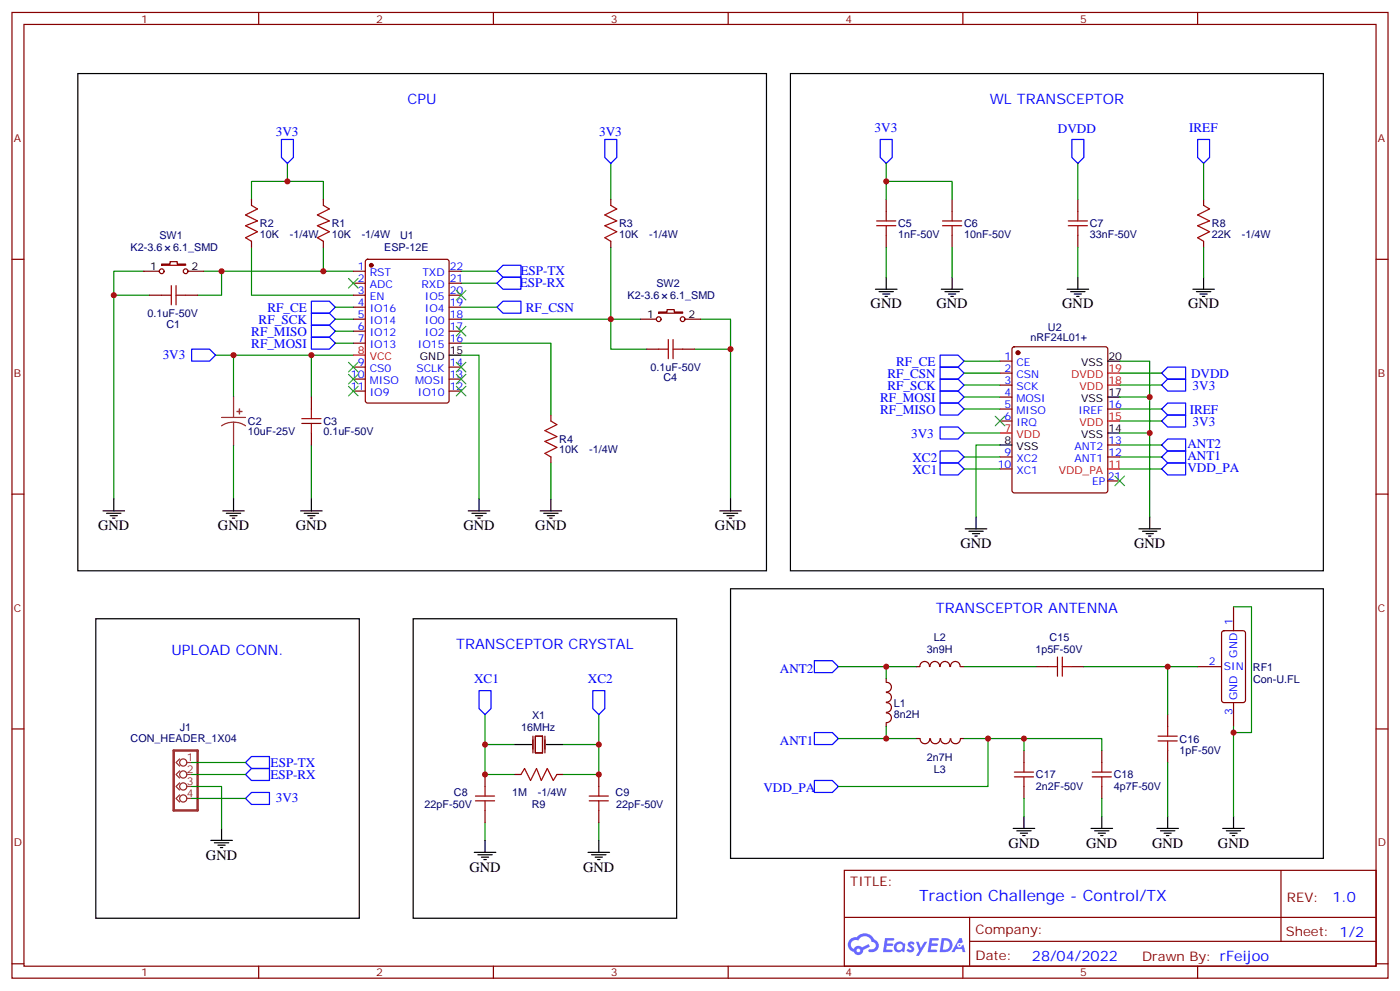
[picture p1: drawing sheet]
<svg xmlns="http://www.w3.org/2000/svg" width="412mm" height="292mm" viewBox="0 0 412 292" stroke-linecap="round" stroke-linejoin="round" font-family="sans-serif">
<g fill="none" stroke="#870000" stroke-width=".35">
<path d="M3.5 3.7h405.4v284.3h-405.4zM7.1 7.2h398.2v277.3h-398.2zM76.2 3.7v3.5M145.3 3.7v3.5M214.5 3.7v3.5M283.6 3.7v3.5M352.8 3.7v3.5M3.5 76.3h3.6M405.3 76.3h3.6M3.5 145.5h3.6M405.3 145.5h3.6M3.5 214.6h3.6"/>
<path d="M405.3 214.6h3.6M248.7 256.3h156.6v28.2h-156.6zM377.3 256.3v20.9M248.7 270.1h156.5M285.6 277.2h119.6M285.6 270.1v14.1M3.5 283.8h3.6M76.2 284.5v3.5M145.3 284.5v3.5M214.5 284.5v3.5M283.6 284.5v3.5M352.8 284.5v3.5"/>
<path d="M405.3 283.8h3.6"/>
</g>
<g fill="#5487ff">
<path d="M267.7 277.4a1.22 1.22 0 0 1 1.7 .3l-.4 .6a.47 .47 0 0 0-.3-.4 .47 .47 0 0 0-.5 .2l.1 .2a1.14 1.14 0 0 1 .8 1.7 1.14 1.14 0 0 1-1.9 0l-.2-.2 .5-.5 .7 .4a.29 .29 0 0 0 .3-.2 .29 .29 0 0 0-.2-.4 1.04 1.04 0 0 1-.6-1.7z"/>
<path d="M260.7 276.2h2.4l.3 .2-.2 .5h-1.8l-.1 .9h1.5l.3 .3-.3 .4h-1.6l-.2 1.1 1.7 .1 .2 .3-.2 .3h-2.6z"/>
<path d="M273.8 276.2h2.4l.3 .2-.1 .5h-1.8l-.2 .9h1.6l.3 .3-.4 .4h-1.6l-.1 1.1 1.7 .1 .2 .3-.2 .3h-2.6z"/>
<path d="M282.6 276.2h.7l.3 1.2-.6 .4a.69 .69 0 0 0-1 .2 .69 .69 0 0 0 .4 1 .69 .69 0 0 0 .9-.6l.5-.3 .6 2.2h-.8l-.2-.9h-1.8l-.5 .9h-.8z"/>
<path d="M269.8 277.3h.8l.6 1.8 1.1-1.8h.9l-2.6 4.2h-.8l.9-1.6z"/>
<path d="M277.4 276.2l-.6 4.1h1.3a2.11 2.11 0 0 0 2.5-2.1 2.11 2.11 0 0 0-2.5-2zM278.1 276.9a1.39 1.39 0 0 1 1.7 1.4 1.39 1.39 0 0 1-1.8 1.3h-.3z"/>
<path d="M263.7 277.8a1.54 1.54 0 0 0-.1 2.2 1.54 1.54 0 0 0 2.2 .1l.6 .2 .3-2.3-.2-.2h-.4a1.49 1.49 0 0 0-2.4 0zM264 278.8a.94 .94 0 0 1 1.8 0 .94 .94 0 0 1-1.8 0z"/>
<path d="M250.4 276.6a2.18 2.18 0 0 0 1.1 3.7 1.44 1.44 0 0 0 1.6 .9 1.44 1.44 0 0 0 1.2-1.5l2-1-.5-.7-1.9 .9a1.47 1.47 0 0 0-2.4 .5 1.39 1.39 0 0 1-.7-2 1.39 1.39 0 0 1 2-.4 2.12 2.12 0 0 1 2.2-1.3 2.12 2.12 0 0 1 1.9 1.6 1.14 1.14 0 0 1 1.1 1.5 1.14 1.14 0 0 1-1.7 .7 .43 .43 0 0 0-.5 .4 .43 .43 0 0 0 .4 .4 1.98 1.98 0 0 0 2.5-1.2 1.98 1.98 0 0 0-1.2-2.5 3.1 3.1 0 0 0-5.3-.7l-.9 .1zM252.3 279.9a.55 .55 0 0 1 1.1 0 .55 .55 0 0 1-1.1 0z"/>
<circle cx="282.6" cy="278.3" r=".26"/>
</g>
<g fill="none" stroke="#008700" stroke-width=".35">
<path d="M84.7 53.4h10.5v5.3M84.7 48.1v5.3h-10.6v5.3M179.9 48.1v10.6M261.1 53.4h19.4v5.3M261.1 48.1v10.6M317.5 48.1v10.6M354.5 48.1v10.6M42.3 79.9h-8.8v67M60 79.9h35.2M65.3 79.9v7h-7.1M74.1 72.8v14.1h30M95.2 72.8v7.1h8.9"/>
<path d="M135.8 79.9h10.6M179.9 72.8v30h10.6M261.1 72.8v8.8M280.5 72.8v8.8M317.5 72.8v8.8M354.5 72.8v8.8M33.5 86.9h10.6M98.8 94h5.3M98.8 97.5h5.3M98.8 90.5h5.3M135.8 83.4h10.6M135.8 94h52.9"/>
<path d="M135.8 90.5h10.6M206.4 94h8.8v52.9M63.5 104.6h40.6M68.8 104.6v12.3M91.7 104.6v12.3M98.8 101h5.3M135.8 104.6h5.3v42.3M135.8 101h26.5v21.2M204.6 102.8h10.6M284 113.4h10.6M284 106.3h10.6M284 109.9h10.6"/>
<path d="M284 116.9h10.6M329.8 106.3h8.9v45.9M329.8 113.4h12.4M329.8 109.9h12.4M329.8 116.9h8.9M68.8 131v15.9M91.7 131v15.9M162.3 136.3v10.6M284 127.5h10.6M284 120.4h10.6M284 134.5h10.6M284 138.1h10.6"/>
<path d="M294.6 131h-7.1v21.2M329.8 127.5h8.9M329.8 124h12.4M329.8 120.4h12.4M329.8 131h12.4M329.8 134.5h12.4M329.8 138.1h12.4M363.4 178.6h5.3v37.1h-5.3v-1.8M246.9 196.3h23M261.1 196.3v3.5M284 196.3h21.2M319.3 196.3h24.7v14.1"/>
<path d="M344 196.3h8.8M142.9 219.2v8.8h8.8M142.9 210.4v8.8h8.8M176.4 219.2v8.8h-10.6M176.4 210.4v8.8h-10.6M246.9 217.5h23M261.1 213.9v3.6M284 217.5h7v14.1h-44.1M291 217.5h10.6v3.5M301.6 217.5h23v3.5M363.4 215.7v24.7M56.4 231.6h8.9v12.3"/>
<path d="M56.4 224.5h15.9M56.4 228h15.9M56.4 235.1h15.9M301.6 235.1v5.3M324.6 235.1v5.3M344 224.5v15.9M142.9 242.1v5.3M176.4 242.1v5.3"/>
</g>
<g fill="none" stroke="#a10000" stroke-width=".35">
<path d="M74.1 60.5l1.7 1-3.5 1.8 3.5 1.8-3.5 1.4 3.5 1.7-3.5 1.8 1.8 1M95.2 60.5l1.8 1-3.5 1.8 3.5 1.8-3.5 1.4 3.5 1.7-3.5 1.8 1.7 1M179.9 60.5l1.8 1-3.5 1.8 3.5 1.8-3.5 1.4 3.5 1.7-3.5 1.8 1.7 1M258.2 66.5h5.7M258.2 65.1h5.7M261.1 62.2v2.9M261.1 66.5v2.8M277.6 66.5h5.7M277.6 65.1h5.7M280.5 62.2v2.9M280.5 66.5v2.8M314.7 66.5h5.6"/>
<path d="M314.7 65.1h5.6M317.5 62.2v2.9M317.5 66.5v2.8M354.5 60.5l1.8 1-3.5 1.8 3.5 1.8-3.5 1.4 3.5 1.7-3.5 1.8 1.7 1M47.6 86.9h2.8M50.4 84.1v5.6M51.9 84.1v5.6M51.9 86.9h2.8M196.8 100v5.6M198.3 100v5.6M194 102.8h2.8M198.3 102.8h2.8"/>
<path d="M88.9 124.7h5.6M88.9 123.3h5.6M91.7 120.4v2.9M91.7 124.7v2.8M162.3 124l1.7 1-3.5 1.8 3.5 1.8-3.5 1.4 3.5 1.7-3.5 1.8 1.8 1M308.7 196.3h2.8M311.5 193.5v5.6M312.9 193.5v5.6M312.9 196.3h2.8M341.1 218.2h5.7M341.1 216.7h5.7M344 213.9v2.8"/>
<path d="M344 218.2v2.8M140.1 235.8h5.6M140.1 234.4h5.6M142.9 231.6v2.8M142.9 235.8v2.8M153.5 228l1-1.7 1.8 3.5 1.7-3.5 1.5 3.5 1.7-3.5 1.8 3.5 1-1.8M173.6 235.8h5.6M173.6 234.4h5.6M176.4 231.6v2.8M176.4 235.8v2.8M298.8 228.7h5.6M298.8 227.3h5.6"/>
<path d="M301.6 224.5v2.8M301.6 228.7v2.9M321.7 228.7h5.7M321.7 227.3h5.7M324.6 224.5v2.8M324.6 228.7v2.9"/>
</g>
<g fill="none" stroke="#870000" stroke-width=".35">
<path d="M74.1 58.7v1.8M95.2 58.7v1.8M179.9 58.7v1.8M261.1 58.7v3.5M280.5 58.7v3.5M317.5 58.7v3.5M354.5 58.7v1.8M42.3 79.9h4.6M47.6 77.8h2.5v-.8h2.1v.8h2.5v.3h-7.1zM55.4 79.9h4.6M74.1 71v1.8M95.2 71v1.8"/>
<path d="M104.1 79.9h3.5M107.8 76.5l.5-.2h23.3l.6 .5 .1 41.2-.5 .6-23.5 .1-.6-.5-.1-41.2zM132.3 79.9h3.5M179.9 71v1.8M261.1 69.3v3.5M280.5 69.3v3.5M317.5 69.3v3.5M354.5 71v1.8M44.1 86.9h3.5M54.7 86.9h3.5M104.1 86.9h3.5M104.1 94h3.5"/>
<path d="M104.1 83.4h3.5M104.1 90.5h3.5M104.1 97.5h3.5M132.3 86.9h3.5M132.3 94h3.5M132.3 83.4h3.5M132.3 90.5h3.5M132.3 97.5h3.5M188.7 94h4.6M194 91.9h2.5v-.7h2.1v.7h2.5v.3h-7.1zM201.8 94h4.6M91.7 116.9v3.5"/>
<path d="M104.1 101h3.5M104.1 108.1h3.5M104.1 111.6h3.5M104.1 115.1h3.5M132.3 101h3.5M132.3 108.1h3.5M132.3 111.6h3.5M132.3 115.1h3.5M190.5 102.8h3.5M201.1 102.8h3.5M294.6 106.3h3.5M294.6 109.9h3.5"/>
<path d="M294.6 113.4h3.5M294.6 116.9h3.5M298.3 102.3l.5-.2h26.8l.7 .4v41.9l-.4 .7h-27.1l-.6-.4-.1-41.9zM91.7 127.5v3.5M162.3 122.2v1.8M162.3 134.5v1.8M294.6 120.4h3.5M294.6 124h3.5M294.6 134.5h3.5M294.6 138.1h3.5M326.3 120.4h3.5M326.3 134.5h3.5"/>
<path d="M326.3 131h3.5M326.3 141.6h3.5M363.4 178.6v7.1M261.1 199.8v1.1a1.41 1.41 0 0 1 1.5 1.4 1.41 1.41 0 0 1-1.5 1.4M269.9 196.3h1M271 196.3a1.41 1.41 0 0 1 1.4-1.5 1.41 1.41 0 0 1 1.4 1.5M274 196.3a1.41 1.41 0 0 1 1.4-1.5 1.41 1.41 0 0 1 1.4 1.5M277 196.3a1.41 1.41 0 0 1 1.4-1.5 1.41 1.41 0 0 1 1.4 1.5M280 196.3a1.41 1.41 0 0 1 1.4-1.5 1.41 1.41 0 0 1 1.4 1.5M282.9 196.3h1.1M305.2 196.3h3.5M315.7 196.3h3.6"/>
<path d="M352.8 196.3h7M360.1 185.9l.4-.2h5.7l.6 .4 .1 20.1-.5 .6-5.9 .1-.6-.5-.1-20zM157 216.7v5M157.7 216.7h2.1v5h-2.1zM160.5 216.7v5M261.1 212.9v1M261.1 209.9a1.41 1.41 0 0 1 1.5 1.4 1.41 1.41 0 0 1-1.5 1.4M261.1 203.9a1.41 1.41 0 0 1 1.5 1.4 1.41 1.41 0 0 1-1.5 1.4M261.1 206.9a1.41 1.41 0 0 1 1.5 1.4 1.41 1.41 0 0 1-1.5 1.4M269.9 217.5h1M271.1 217.5a1.41 1.41 0 0 0 1.4 1.5 1.41 1.41 0 0 0 1.4-1.5M274.1 217.5a1.41 1.41 0 0 0 1.4 1.5 1.41 1.41 0 0 0 1.4-1.5"/>
<path d="M277.1 217.5a1.41 1.41 0 0 0 1.4 1.5 1.41 1.41 0 0 0 1.4-1.5M280.1 217.5a1.41 1.41 0 0 0 1.4 1.5 1.41 1.41 0 0 0 1.4-1.5M282.9 217.5h1.1M344 210.4v3.5M363.4 206.9v7M142.9 228v3.6M142.9 238.6v3.5M151.7 228h1.8M164 228h1.8M176.4 228v3.6M176.4 238.6v3.5M301.6 221v3.5"/>
<path d="M301.6 231.6v3.5M324.6 221v3.5M324.6 231.6v3.5M344 221v3.5"/>
<circle cx="47.6" cy="79.9" r=".71"/>
<circle cx="54.7" cy="79.9" r=".71"/>
<circle cx="194" cy="94" r=".71"/>
<circle cx="201.1" cy="94" r=".71"/>
</g>
<g fill="none" stroke="#000" stroke-width=".35">
<path d="M22.9 21.7h202.9v146.4h-202.9zM232.8 21.7h157v146.4h-157zM257.9 85.2h6.3M258.9 85.9h4.3M260 86.6h2.1M260.7 87.3h.7M261.1 81.6v3.6M277.3 85.2h6.3M278.3 85.9h4.3M279.4 86.6h2.1M280.1 87.3h.7M280.5 81.6v3.6"/>
<path d="M314.3 85.2h6.4M315.4 85.9h4.2M316.4 86.6h2.2M317.1 87.3h.8M317.5 81.6v3.6M351.4 85.2h6.3M352.4 85.9h4.3M353.5 86.6h2.1M354.2 87.3h.7M354.5 81.6v3.6M132.3 104.6h3.5M326.3 116.9h3.5"/>
<path d="M326.3 106.3h3.5M294.6 131h3.5M326.3 127.5h3.5M30.3 150.4h6.4M31.4 151.1h4.2M32.5 151.8h2.1M33.2 152.5h.7M33.5 146.9v3.5M65.6 150.4h6.4M66.7 151.1h4.2M67.7 151.8h2.1M68.4 152.5h.7"/>
<path d="M68.8 146.9v3.5M88.5 150.4h6.4M89.6 151.1h4.2M90.7 151.8h2.1M91.4 152.5h.7M91.7 146.9v3.5M137.9 150.4h6.4M139 151.1h4.2M140.1 151.8h2.1M140.8 152.5h.7M141.1 146.9v3.5M159.1 150.4h6.4"/>
<path d="M160.2 151.1h4.2M161.2 151.8h2.1M161.9 152.5h.7M162.3 146.9v3.5M212 150.4h6.4M213.1 151.1h4.2M214.1 151.8h2.2M214.8 152.5h.7M215.2 146.9v3.5M284.3 155.7h6.4M285.4 156.4h4.2M286.5 157.1h2.1"/>
<path d="M287.2 157.8h.7M287.5 152.2v3.5M335.5 155.7h6.3M336.5 156.4h4.3M337.6 157.1h2.1M338.3 157.8h.7M338.7 152.2v3.5M215.2 173.4h174.6v79.3h-174.6zM28.2 182.2h77.6v88.2h-77.6zM121.7 182.2h77.6v88.2h-77.6zM151.7 219.2h4.9M160.9 219.2h4.9"/>
<path d="M62.1 247.4h6.3M63.1 248.1h4.3M64.2 248.8h2.1M64.9 249.6h.7M65.3 243.9v3.5M139.7 251h6.3M140.8 251.7h4.2M141.8 252.4h2.1M142.5 253.1h.7M142.9 247.4v3.6M173.2 251h6.4M174.3 251.7h4.2"/>
<path d="M175.3 252.4h2.1M176 253.1h.7M176.4 247.4v3.6M298.4 243.9h6.4M299.5 244.6h4.2M300.6 245.3h2.1M301.3 246h.7M301.6 240.4v3.5M321.4 243.9h6.3M322.4 244.6h4.3M323.5 245.3h2.1M324.2 246h.7"/>
<path d="M324.6 240.4v3.5M340.8 243.9h6.3M341.8 244.6h4.3M342.9 245.3h2.1M343.6 246h.7M344 240.4v3.5M360.2 243.9h6.3M361.2 244.6h4.3M362.3 245.3h2.1M363 246h.7M363.4 240.4v3.5"/>
</g>
<g fill="none" stroke="#8c2424" stroke-width=".35">
<path d="M68.8 116.9v6M65.3 122.9h7M68.8 124.3l-1.9 .3-1.6 .8M68.8 124.3l1.8 .3 1.7 .8M68.8 124.3v6.7M52.9 223.4l-1 1.1 1 1.1M52.9 227l-1 1 1 1.1M52.9 230.5l-1 1.1 1 1M52.9 234l-1 1.1 1 1M55 224.5h1.4M55 228h1.4M55 231.6h1.4"/>
<path d="M55 235.1h1.4"/>
<circle cx="54" cy="235.1" r="1.06"/>
<circle cx="54" cy="228" r="1.06"/>
<circle cx="54" cy="231.6" r="1.06"/>
<circle cx="54" cy="224.5" r="1.06"/>
</g>
<g fill="#8c2424" stroke="#8c2424" stroke-width=".35">
<path d="M69.8 121.1l1.5 .1z"/>
<path d="M70.5 120.4l.1 1.4z"/>
</g>
<g fill="none" stroke="#00f" stroke-width=".35">
<path d="M82.9 41.1h3.5v5.3l-1.7 1.7-1.8-1.7zM178.2 41.1h3.5v5.3l-1.8 1.7-1.7-1.7zM259.3 41.1h3.5v5.3l-1.7 1.7-1.8-1.7zM315.7 41.1h3.6v5.3l-1.8 1.7-1.8-1.7zM352.8 41.1h3.5v5.3l-1.8 1.7-1.7-1.7zM146.4 79.9l1.8-1.8h5.3v3.5h-5.3zM91.7 95.7h5.3l1.8 1.8-1.8 1.8h-5.3zM91.7 99.3h5.3l1.8 1.7-1.8 1.8h-5.3zM91.7 92.2h5.3l1.8 1.8-1.8 1.7h-5.3zM91.7 88.7h5.3l1.8 1.8-1.8 1.7h-5.3zM146.4 83.4l1.8-1.8h5.3v3.6h-5.3zM146.4 90.5l1.8-1.8h5.3v3.5h-5.3z"/>
<path d="M56.4 102.8h5.3l1.8 1.8-1.8 1.7h-5.3zM276.9 104.6h5.3l1.8 1.7-1.8 1.8h-5.3zM276.9 108.1h5.3l1.8 1.8-1.8 1.7h-5.3zM276.9 111.6h5.3l1.8 1.8-1.8 1.7h-5.3zM276.9 115.1h5.3l1.8 1.8-1.8 1.8h-5.3zM276.9 118.7h5.3l1.8 1.7-1.8 1.8h-5.3zM342.2 113.4l1.8-1.8h5.2v3.5h-5.2zM342.2 109.9l1.8-1.8h5.2v3.5h-5.2zM276.9 125.7h5.3l1.8 1.8-1.8 1.8h-5.3zM276.9 132.8h5.3l1.8 1.7-1.8 1.8h-5.3zM276.9 136.3h5.3l1.8 1.8-1.8 1.7h-5.3zM342.2 124l1.8-1.8h5.2v3.5h-5.2z"/>
<path d="M342.2 120.4l1.8-1.7h5.2v3.5h-5.2zM342.2 131l1.8-1.7h5.2v3.5h-5.2zM342.2 134.5l1.8-1.7h5.2v3.5h-5.2zM342.2 138.1l1.8-1.8h5.2v3.5h-5.2zM239.9 194.5h5.3l1.7 1.8-1.7 1.7h-5.3zM141.1 203.3h3.5v5.3l-1.7 1.8-1.8-1.8zM174.6 203.3h3.6v5.3l-1.8 1.8-1.8-1.8zM239.9 215.7h5.3l1.7 1.8-1.7 1.7h-5.3zM72.3 224.5l1.8-1.8h5.3v3.6h-5.3zM72.3 228l1.8-1.7h5.3v3.5h-5.3zM72.3 235.1l1.8-1.8h5.3v3.6h-5.3zM239.9 229.8h5.3l1.7 1.8-1.7 1.7h-5.3z"/>
</g>
<g fill="#870000" stroke="#870000" stroke-width=".35">
<circle cx="109.4" cy="78.1" r=".53"/>
<circle cx="299.9" cy="103.9" r=".53"/>
</g>
<path d="M104.1 104.6h3.5M326.3 113.4h3.5M326.3 109.9h3.5M294.6 127.5h3.5M326.3 138.1h3.5M326.3 124h3.5" fill="none" stroke="#f00" stroke-width=".35"/>
<g fill="none" stroke="#3c3" stroke-width=".35">
<path d="M102.7 82l2.8 2.8M105.5 82l-2.8 2.8M134.4 96.1l2.8 2.8M134.4 85.5l2.8 2.8M137.2 96.1l-2.8 2.8M137.2 85.5l-2.8 2.8M102.7 106.7l2.8 2.8M102.7 110.2l2.8 2.8M102.7 113.7l2.8 2.9M105.5 106.7l-2.8 2.8M105.5 110.2l-2.8 2.8M105.5 113.7l-2.8 2.9"/>
<path d="M134.4 113.7l2.8 2.9M134.4 110.2l2.8 2.8M134.4 106.7l2.8 2.8M137.2 113.7l-2.8 2.9M137.2 110.2l-2.8 2.8M137.2 106.7l-2.8 2.8M293.2 122.6l2.8 2.8M296 122.6l-2.8 2.8M328.4 140.2l2.9 2.8M331.3 140.2l-2.9 2.8"/>
</g>
<path d="M51.2 221h7v17.6h-7z" fill="none" stroke="#8c2424" stroke-width=".71"/>
<g fill="#c00">
<circle cx="215.2" cy="102.8" r=".88"/>
<circle cx="65.3" cy="79.9" r=".88"/>
<circle cx="33.5" cy="86.9" r=".88"/>
<circle cx="68.8" cy="104.6" r=".88"/>
<circle cx="91.7" cy="104.6" r=".88"/>
<circle cx="179.9" cy="94" r=".88"/>
<circle cx="95.3" cy="79.9" r=".88"/>
<circle cx="84.7" cy="53.4" r=".88"/>
<circle cx="261.1" cy="53.4" r=".88"/>
<circle cx="338.7" cy="116.9" r=".88"/>
<circle cx="176.4" cy="228" r=".88"/>
<circle cx="142.9" cy="228" r=".88"/>
<circle cx="176.4" cy="219.2" r=".88"/>
<circle cx="142.9" cy="219.2" r=".88"/>
<circle cx="338.7" cy="127.5" r=".88"/>
<circle cx="261.1" cy="196.3" r=".88"/>
<circle cx="261.1" cy="217.5" r=".88"/>
<circle cx="291" cy="217.5" r=".88"/>
<circle cx="301.6" cy="217.5" r=".88"/>
<circle cx="344" cy="196.3" r=".88"/>
<circle cx="363.4" cy="215.7" r=".88"/>
</g>
<text font-size="4.6" fill="#00f" x="270.8" y="265.3">Traction Challenge - Control/TX</text>
<g font-size="4.2" fill="#00f">
<text x="120.1" y="30.5">CPU</text>
<text x="291.5" y="30.5">WL TRANSCEPTOR</text>
<text x="275.7" y="180.4">TRANSCEPTOR ANTENNA</text>
<text x="134.4" y="191">TRANSCEPTOR CRYSTAL</text>
<text x="50.5" y="192.8">UPLOAD CONN.</text>
<text x="392.5" y="265.5">1.0</text>
<text x="304" y="282.9">28/04/2022</text>
</g>
<g font-size="4.2">
<text x="256.5" y="90.8">GND</text>
<text x="275.9" y="90.8">GND</text>
<text x="312.9" y="90.8">GND</text>
<text x="350" y="90.8">GND</text>
<text x="28.9" y="156.1">GND</text>
<text x="64.2" y="156.1">GND</text>
<text x="87.1" y="156.1">GND</text>
<text x="136.5" y="156.1">GND</text>
<text x="157.7" y="156.1">GND</text>
<text x="210.6" y="156.1">GND</text>
<text x="282.9" y="161.4">GND</text>
<text x="334.1" y="161.4">GND</text>
<text x="297" y="249.6">GND</text>
<text x="320" y="249.6">GND</text>
<text x="339.4" y="249.6">GND</text>
<text x="358.8" y="249.6">GND</text>
<text x="60.7" y="253.1">GND</text>
<text x="138.3" y="256.6">GND</text>
<text x="171.8" y="256.6">GND</text>
</g>
<g font-size="3.9" fill="#00f">
<text x="81.2" y="40.2">3V3</text>
<text x="176.5" y="40.2">3V3</text>
<text x="257.6" y="38.9">3V3</text>
<text x="311.6" y="39.3">DVDD</text>
<text x="350.3" y="38.9">IREF</text>
<text x="153.3" y="81.1">ESP-TX</text>
<text x="153.1" y="84.6">ESP-RX</text>
<text x="76.2" y="95.3">RF_SCK</text>
<text x="78.8" y="91.8">RF_CE</text>
<text x="154.9" y="91.8">RF_CSN</text>
<text x="74" y="98.9">RF_MISO</text>
<text x="47.9" y="105.8">3V3</text>
<text x="74" y="102.4">RF_MOSI</text>
<text x="264" y="107.7">RF_CE</text>
<text x="261.4" y="111.2">RF_CSN</text>
<text x="350.9" y="111.2">DVDD</text>
<text x="259.2" y="118.3">RF_MOSI</text>
<text x="261.4" y="114.7">RF_SCK</text>
<text x="351.3" y="114.7">3V3</text>
<text x="259.2" y="121.8">RF_MISO</text>
<text x="350.5" y="121.8">IREF</text>
<text x="351.3" y="125.3">3V3</text>
<text x="268.4" y="128.9">3V3</text>
<text x="349.8" y="132">ANT2</text>
<text x="268.8" y="135.9">XC2</text>
<text x="349.8" y="135.5">ANT1</text>
<text x="268.8" y="139.4">XC1</text>
<text x="349.8" y="139.1">VDD_PA</text>
<text x="139.7" y="201.2">XC1</text>
<text x="173.2" y="201.2">XC2</text>
<text x="229.7" y="198">ANT2</text>
<text x="229.7" y="219.2">ANT1</text>
<text x="79.7" y="225.7">ESP-TX</text>
<text x="79.6" y="229.3">ESP-RX</text>
<text x="224.9" y="233.3">VDD_PA</text>
<text x="81.2" y="236.3">3V3</text>
</g>
<g font-size="3.9" fill="#800">
<text x="250.5" y="260.8">TITLE:</text>
<text x="379.1" y="265.5">REV:</text>
<text x="287.4" y="275">Company:</text>
<text x="378.7" y="275.7">Sheet: 1/2</text>
<text x="287.4" y="282.7">Date:</text>
<text x="336.4" y="282.8">Draw</text>
<text x="346.6" y="282.8">n By: rFeijoo</text>
</g>
<g font-size="3.2" fill="#800">
<text x="41.6" y="6.7">1</text>
<text x="110.8" y="6.7">2</text>
<text x="179.9" y="6.7">3</text>
<text x="249.1" y="6.7">4</text>
<text x="318.2" y="6.7">5</text>
<text x="4.1" y="41.8">A</text>
<text x="405.9" y="41.8">A</text>
<text x="4.1" y="110.9">B</text>
<text x="405.9" y="110.9">B</text>
<text x="4.1" y="180.1">C</text>
<text x="405.9" y="180.1">C</text>
<text x="4.1" y="249.2">D</text>
<text x="405.9" y="249.2">D</text>
<text x="41.6" y="287.5">1</text>
<text x="110.8" y="287.5">2</text>
<text x="179.9" y="287.5">3</text>
<text x="249.1" y="287.5">4</text>
<text x="318.2" y="287.5">5</text>
</g>
<g font-size="3.2" fill="#000080">
<text x="46.9" y="70.3">SW1</text>
<text x="76.6" y="70">10K</text>
<text x="76.6" y="66.8">R2</text>
<text x="85.4" y="70">-1/4W</text>
<text x="97.7" y="70">10K</text>
<text x="97.7" y="66.8">R1</text>
<text x="106.5" y="70">-1/4W</text>
<text x="117.8" y="70.3">U1</text>
<text x="182.4" y="70">10K</text>
<text x="182.4" y="66.8">R3</text>
<text x="191.2" y="70">-1/4W</text>
<text x="264.6" y="70">1nF-50V</text>
<text x="264.6" y="66.8">C5</text>
<text x="284" y="70">10nF-50V</text>
<text x="284" y="66.8">C6</text>
<text x="321" y="70">33nF-50V</text>
<text x="321" y="66.8">C7</text>
<text x="357" y="70">22K</text>
<text x="357" y="66.8">R8</text>
<text x="365.8" y="70">-1/4W</text>
<text x="38.5" y="73.9">K2-3.6</text>
<text x="51" y="73.9">6.1_SMD</text>
<text x="113.2" y="73.9">ESP-12E</text>
<text x="184.9" y="88">K2-3.6</text>
<text x="193.4" y="84.5">SW2</text>
<text x="197.4" y="88">6.1_SMD</text>
<text x="43.5" y="93.4">0.1uF-50V</text>
<text x="49.1" y="96.5">C1</text>
<text x="303.6" y="100.4">nRF24L01+</text>
<text x="308.7" y="97.5">U2</text>
<text x="191.6" y="109.3">0.1uF-50V</text>
<text x="195.5" y="112.3">C4</text>
<text x="73" y="125.1">C2</text>
<text x="95.3" y="125">C3</text>
<text x="73" y="128.2">10uF-25V</text>
<text x="95.2" y="128.2">0.1uF-50V</text>
<text x="164.8" y="130.3">R4</text>
<text x="164.7" y="133.5">10K</text>
<text x="173.6" y="133.5">-1/4W</text>
<text x="275.1" y="188.6">L2</text>
<text x="309.2" y="188.6">C15</text>
<text x="273" y="192.2">3n9H</text>
<text x="305" y="192.2">1p5F-50V</text>
<text x="369.1" y="197.5">RF1</text>
<text x="369.2" y="201">Con-U.FL</text>
<text x="263.3" y="208">L1</text>
<text x="52.9" y="215.1">J1</text>
<text x="153.5" y="215.1">16MHz</text>
<text x="156.7" y="211.6">X1</text>
<text x="263.3" y="211.3">8n2H</text>
<text x="38.5" y="218.6">CON_HEADER_1X04</text>
<text x="347.5" y="221.9">1pF-50V</text>
<text x="347.5" y="218.6">C16</text>
<text x="273" y="223.9">2n7H</text>
<text x="275.1" y="227.4">L3</text>
<text x="305.2" y="232.5">2n2F-50V</text>
<text x="305.2" y="229.2">C17</text>
<text x="328.1" y="232.5">4p7F-50V</text>
<text x="328.1" y="229.2">C18</text>
<text x="125.1" y="238">22pF-50V</text>
<text x="133.7" y="234.5">C8</text>
<text x="150.9" y="234.5">1M</text>
<text x="156.6" y="238">R9</text>
<text x="158.4" y="234.5">-1/4W</text>
<text x="181.3" y="234.5">C9</text>
<text x="181.5" y="238">22pF-50V</text>
</g>
<g font-size="3.2">
<text x="44.2" y="79.5">1</text>
<text x="56.4" y="79.5">2</text>
<text x="190.6" y="93.6">1</text>
<text x="202.8" y="93.6">2</text>
<text x="123.7" y="106">GND</text>
<text x="132.5" y="104.2">15</text>
<text x="318.5" y="107.7">VSS</text>
<text x="326.5" y="106">20</text>
<text x="318.5" y="118.3">VSS</text>
<text x="326.5" y="116.6">17</text>
<text x="295.9" y="130.7">8</text>
<text x="318.5" y="128.9">VSS</text>
<text x="326.5" y="127.1">14</text>
<text x="299.4" y="132.4">VSS</text>
</g>
<g font-size="3.2" fill="#00f">
<text x="105.4" y="79.5">1</text>
<text x="105.4" y="83">2</text>
<text x="108.9" y="81.3">RST</text>
<text x="124.4" y="81.3">TXD</text>
<text x="132.5" y="83">21</text>
<text x="132.5" y="79.5">22</text>
<text x="105.4" y="86.6">3</text>
<text x="108.9" y="84.8">ADC</text>
<text x="108.9" y="88.3">EN</text>
<text x="124.2" y="84.8">RXD</text>
<text x="125.1" y="88.3">IO5</text>
<text x="132.5" y="86.6">20</text>
<text x="105.4" y="90.1">4</text>
<text x="105.4" y="93.6">5</text>
<text x="108.9" y="91.9">IO16</text>
<text x="108.9" y="95.4">IO14</text>
<text x="125.1" y="95.4">IO0</text>
<text x="125.1" y="91.9">IO4</text>
<text x="132.5" y="93.6">18</text>
<text x="132.5" y="90.1">19</text>
<text x="105.4" y="97.2">6</text>
<text x="105.4" y="100.7">7</text>
<text x="108.9" y="98.9">IO12</text>
<text x="125.1" y="98.9">IO2</text>
<text x="132.5" y="100.7">16</text>
<text x="132.5" y="97.2">17</text>
<text x="105.4" y="107.7">9</text>
<text x="108.9" y="102.4">IO13</text>
<text x="123.1" y="102.4">IO15</text>
<text x="132.5" y="107.7">14</text>
<text x="295.9" y="106">1</text>
<text x="299.4" y="107.7">CE</text>
<text x="103.4" y="111.3">10</text>
<text x="108.9" y="109.5">CS0</text>
<text x="108.9" y="113">MISO</text>
<text x="122.3" y="113">MOSI</text>
<text x="122.6" y="109.5">SCLK</text>
<text x="132.5" y="111.3">13</text>
<text x="295.9" y="109.5">2</text>
<text x="295.9" y="113">3</text>
<text x="299.4" y="111.3">CSN</text>
<text x="103.4" y="114.8">11</text>
<text x="108.9" y="116.6">IO9</text>
<text x="123.1" y="116.6">IO10</text>
<text x="132.5" y="114.8">12</text>
<text x="295.9" y="116.6">4</text>
<text x="299.4" y="114.8">SCK</text>
<text x="299.4" y="118.3">MOSI</text>
<text x="295.9" y="120.1">5</text>
<text x="295.9" y="123.6">6</text>
<text x="299.4" y="121.8">MISO</text>
<text x="299.4" y="125.4">IRQ</text>
<text x="317.6" y="121.8">IREF</text>
<text x="326.5" y="120.1">16</text>
<text x="326.5" y="130.7">13</text>
<text x="293.9" y="137.7">10</text>
<text x="295.9" y="134.2">9</text>
<text x="299.4" y="136">XC2</text>
<text x="316.5" y="136">ANT1</text>
<text x="316.5" y="132.4">ANT2</text>
<text x="326.5" y="134.2">12</text>
<text x="299.4" y="139.5">XC1</text>
<text x="321.7" y="142.7">EP</text>
<text x="326.3" y="141.3">21</text>
<text x="363" y="183.9" transform="rotate(-90 363 183.9)">1</text>
<text x="356.1" y="195.9">2</text>
<text x="360.5" y="197.3">SIN</text>
<text x="364.4" y="193.7" transform="rotate(-90 364.4 193.7)">GND</text>
<text x="364.4" y="206.2" transform="rotate(-90 364.4 206.2)">GND</text>
<text x="363" y="210.6" transform="rotate(-90 363 210.6)">3</text>
</g>
<g font-size="3.2" fill="#f00">
<text x="105.4" y="104.2">8</text>
<text x="108.9" y="106">VCC</text>
<text x="315.5" y="111.3">DVDD</text>
<text x="326.5" y="113">18</text>
<text x="326.5" y="109.5">19</text>
<text x="318" y="114.8">VDD</text>
<text x="318" y="125.4">VDD</text>
<text x="326.5" y="123.6">15</text>
<text x="295.9" y="127.1">7</text>
<text x="299.4" y="128.9">VDD</text>
<text x="326.5" y="137.7">11</text>
<text x="311.9" y="139.5">VDD_PA</text>
</g>
<g font-size="3.2" fill="#8d2323">
<text x="55" y="224.2">1</text>
<text x="55" y="227.7">2</text>
<text x="55" y="231.2">3</text>
<text x="55" y="234.7">4</text>
</g>
</svg>
